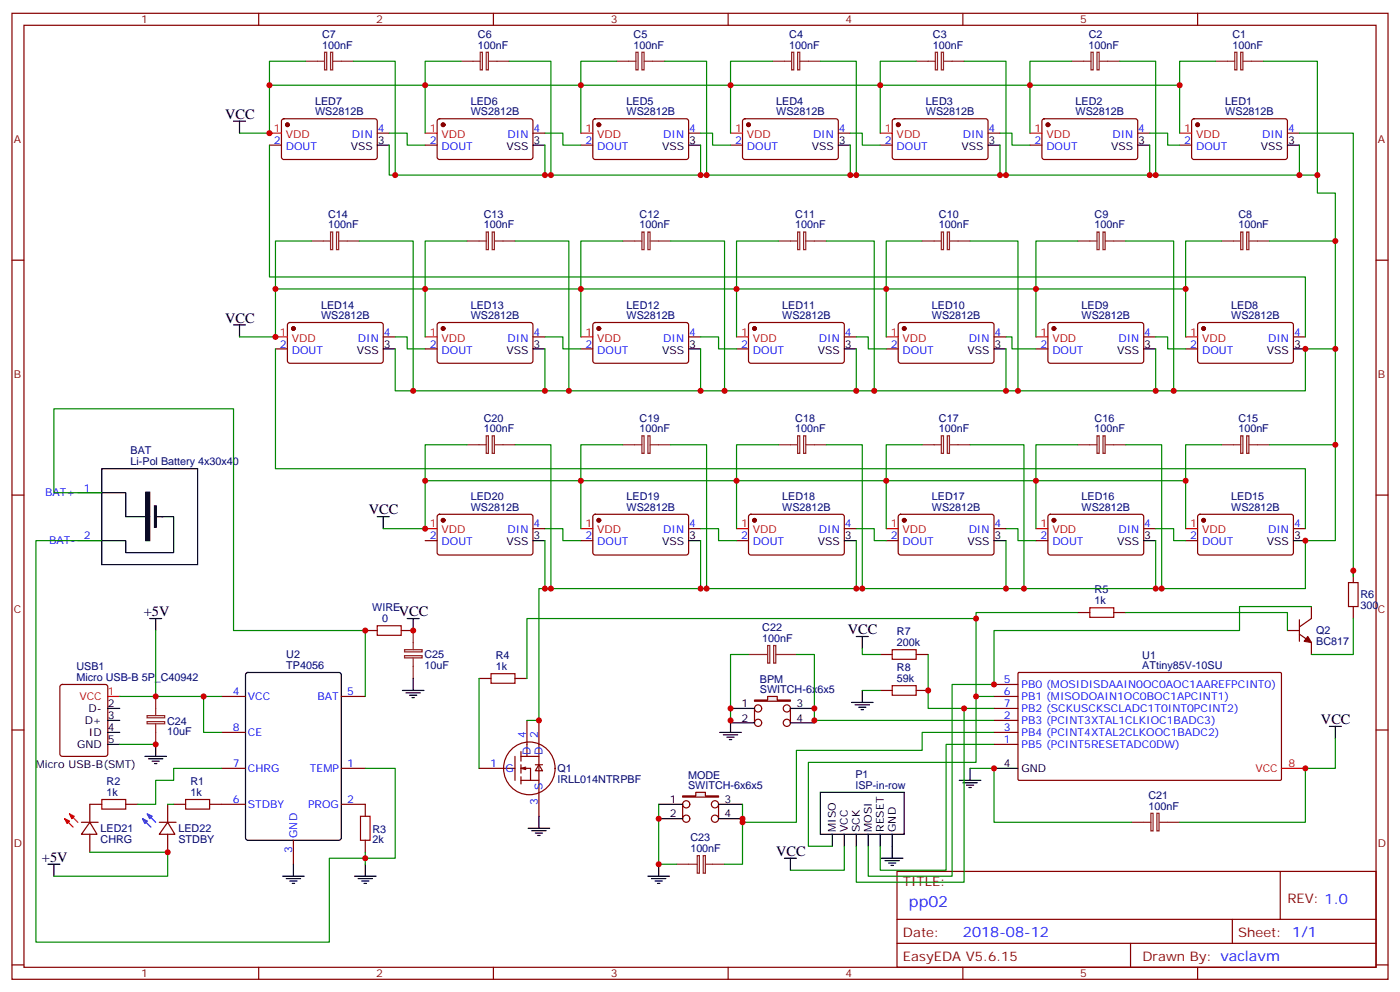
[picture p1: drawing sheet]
<svg xmlns="http://www.w3.org/2000/svg" width="412mm" height="292mm" viewBox="0 0 412 292" stroke-linecap="round" stroke-linejoin="round" font-family="sans-serif">
<g fill="none" stroke="#870000" stroke-width=".35">
<path d="M3.5 3.9h405.4v284.4h-405.4zM7.1 7.4h398.2v277.3h-398.2zM76.2 3.9v3.5M145.3 3.9v3.5M214.5 3.9v3.5M283.6 3.9v3.5M352.8 3.9v3.5M83.1 35.2l.5-.2h27.1l.4 .7v10.8l-.7 .5-27.1-.1-.4-.7v-10.5zM111.1 39.2h3.6M129 35.2l.5-.2h27.1l.4 .7-.1 10.8-.6 .5-27.1-.1-.4-.7v-10.5zM157 39.2h3.5M174.9 35.2l.4-.2h27.1l.4 .7v10.8l-.7 .5-27-.1-.5-.7v-10.5z"/>
<path d="M202.8 39.2h3.6M219 35.2l.4-.2h27.1l.4 .7v10.8l-.7 .5-27-.1-.5-.7v-10.5zM246.9 39.2h3.6M263.1 35.2l.4-.2h27.1l.4 .7v10.8l-.7 .5-27-.1-.5-.7v-10.5zM291 39.2h3.6M307.2 35.2l.4-.2h27.1l.4 .7v10.8l-.7 .5-27.1-.1-.4-.7v-10.5zM335.1 39.2h3.6M351.2 35.2l.5-.2h27.1l.4 .7v10.8l-.7 .5-27.1-.1-.4-.7v-10.5zM379.2 39.2h3.6M79.4 42.7h3.5M125.2 42.7h3.6M171.1 42.7h3.5"/>
<path d="M215.2 42.7h3.5M259.3 42.7h3.5M303.4 42.7h3.5M347.5 42.7h3.5M3.5 76.6h3.6M405.3 76.6h3.6M84.9 95.1l.5-.2 27.1 .1 .4 .6-.1 10.9-.6 .4h-27.1l-.4-.7v-10.6zM112.9 99.2h3.5M129 95.1l.5-.2 27.1 .1 .4 .6-.1 10.9-.6 .4h-27.1l-.4-.7v-10.6zM157 99.2h3.5M174.9 95.1l.4-.2 27.1 .1 .4 .6v10.9l-.7 .4h-27l-.5-.7v-10.6zM202.8 99.2h3.6"/>
<path d="M220.7 95.1l.5-.2 27.1 .1 .4 .6-.1 10.9-.6 .4h-27.1l-.4-.7v-10.6zM248.7 99.2h3.5M264.8 95.1l.5-.2 27.1 .1 .4 .6-.1 10.9-.6 .4h-27.1l-.4-.7v-10.6zM292.8 99.2h3.5M308.9 95.1l.5-.2 27.1 .1 .4 .6-.1 10.9-.6 .4h-27.1l-.4-.7v-10.6zM336.9 99.2h3.5M353 95.1l.5-.2 27.1 .1 .4 .6-.1 10.9-.6 .4h-27.1l-.4-.7v-10.6zM381 99.2h3.5M81.1 102.7h3.6M125.2 102.7h3.6M171.1 102.7h3.5M217 102.7h3.5"/>
<path d="M261.1 102.7h3.5M305.2 102.7h3.5M349.2 102.7h3.6M3.5 145.7h3.6M125.2 159.1h3.6M129 151.6l.5-.2h27.1l.4 .7-.1 10.8-.6 .5-27.1-.1-.4-.6v-10.6zM157 155.6h3.5M171.1 159.1h3.5M174.9 151.6l.4-.2h27.1l.4 .7v10.8l-.7 .5-27-.1-.5-.6v-10.6zM202.8 155.6h3.6M217 159.1h3.5M220.7 151.6l.5-.2h27.1l.4 .7-.1 10.8-.6 .5-27.1-.1-.4-.6v-10.6z"/>
<path d="M248.7 155.6h3.5M261.1 159.1h3.5M264.8 151.6l.5-.2h27.1l.4 .7-.1 10.8-.6 .5-27.1-.1-.4-.6v-10.6zM292.8 155.6h3.5M305.2 159.1h3.5M308.9 151.6l.5-.2h27.1l.4 .7-.1 10.8-.6 .5-27.1-.1-.4-.6v-10.6zM336.9 155.6h3.5M349.2 159.1h3.6M353 151.6l.5-.2h27.1l.4 .7-.1 10.8-.6 .5-27.1-.1-.4-.6v-10.6zM381 155.6h3.5M405.3 145.7h3.6M299.9 198.1l.3-.2 77.1 .1 .2 .3-.1 31.2-.3 .2-77.1-.1-.1-.3z"/>
<path d="M3.5 214.9h3.6M292.8 219.1h7.1M292.8 212.1h7.1M292.8 215.6h7.1M292.8 201.5h7.1M292.8 205h7.1M292.8 208.5h7.1M405.3 214.9h3.6M201.1 236.7v4.3M211.7 236.7v4.3M264.2 256.5h141.1v28.2h-141.1zM377.1 256.5v14.1"/>
<path d="M264.2 270.6h141.1M264.2 277.7h141.1M333 277.7v7M363 270.6v7.1M3.5 284h3.6M76.2 284.7v3.6M145.3 284.7v3.6M214.5 284.7v3.6M283.6 284.7v3.6M352.8 284.7v3.6M405.3 284h3.6"/>
</g>
<g fill="none" stroke="#000" stroke-width=".35">
<path d="M111.1 42.7h3.6M157 42.7h3.5M202.8 42.7h3.6M246.9 42.7h3.6M291 42.7h3.6M335.1 42.7h3.6M379.2 42.7h3.6M112.9 102.7h3.5M157 102.7h3.5M202.8 102.7h3.6M248.7 102.7h3.5M292.8 102.7h3.5"/>
<path d="M336.9 102.7h3.5M381 102.7h3.5M157 159.1h3.5M202.8 159.1h3.6M248.7 159.1h3.5M292.8 159.1h3.5M336.9 159.1h3.5M381 159.1h3.5M292.8 226.2h7.1"/>
</g>
<g fill="none" stroke="#f00" stroke-width=".35">
<path d="M79.4 39.2h3.5M125.2 39.2h3.6M171.1 39.2h3.5M215.2 39.2h3.5M259.3 39.2h3.5M303.4 39.2h3.5M347.5 39.2h3.5M81.1 99.2h3.6M125.2 99.2h3.6M171.1 99.2h3.5M217 99.2h3.5M261.1 99.2h3.5"/>
<path d="M305.2 99.2h3.5M349.2 99.2h3.6M125.2 155.6h3.6M171.1 155.6h3.5M217 155.6h3.5M261.1 155.6h3.5M305.2 155.6h3.5M349.2 155.6h3.6M377.5 226.2h7"/>
</g>
<g fill="#870000" stroke="#870000" stroke-width=".35">
<circle cx="352.8" cy="36.7" r=".53"/>
<circle cx="308.7" cy="36.7" r=".53"/>
<circle cx="264.6" cy="36.7" r=".53"/>
<circle cx="220.5" cy="36.7" r=".53"/>
<circle cx="176.4" cy="36.7" r=".53"/>
<circle cx="130.5" cy="36.7" r=".53"/>
<circle cx="84.7" cy="36.7" r=".53"/>
<circle cx="354.5" cy="96.7" r=".53"/>
<circle cx="310.4" cy="96.7" r=".53"/>
<circle cx="266.3" cy="96.7" r=".53"/>
<circle cx="222.2" cy="96.7" r=".53"/>
<circle cx="176.4" cy="96.7" r=".53"/>
<circle cx="130.5" cy="96.7" r=".53"/>
<circle cx="86.4" cy="96.7" r=".53"/>
<circle cx="354.5" cy="153.1" r=".53"/>
<circle cx="310.4" cy="153.1" r=".53"/>
<circle cx="266.3" cy="153.1" r=".53"/>
<circle cx="222.2" cy="153.1" r=".53"/>
<circle cx="176.4" cy="153.1" r=".53"/>
<circle cx="130.5" cy="153.1" r=".53"/>
</g>
<g fill="none" stroke="#8c2424" stroke-width=".35">
<path d="M90 18h5.6M95.6 15.4h.6v5.2h-.6zM97.4 15.4h.6v5.2h-.6zM98.1 18h6M135.8 18h5.7M141.5 15.4h.6v5.2h-.6zM143.2 15.4h.7v5.2h-.7zM143.9 18h6M181.7 18h5.6M187.3 15.4h.7v5.2h-.7zM189.1 15.4h.6v5.2h-.6zM189.8 18h6"/>
<path d="M227.5 18h5.7M233.2 15.4h.6v5.2h-.6zM234.9 15.4h.7v5.2h-.7zM235.7 18h6M269.9 18h5.6M275.5 15.4h.7v5.2h-.7zM277.3 15.4h.6v5.2h-.6zM278 18h6M315.7 18h5.7M321.4 15.4h.6v5.2h-.6zM323.1 15.4h.7v5.2h-.7zM323.8 18h6"/>
<path d="M358.1 18h5.6M363.7 15.4h.6v5.2h-.6zM365.5 15.4h.6v5.2h-.6zM366.2 18h6M91.7 70.9h5.7M97.4 68.3h.6v5.2h-.6zM99.1 68.3h.7v5.2h-.7zM99.8 70.9h6M137.6 70.9h5.6M143.2 68.3h.7v5.2h-.7zM145 68.3h.6v5.2h-.6zM145.7 70.9h6"/>
<path d="M183.4 70.9h5.7M189.1 68.3h.6v5.2h-.6zM190.9 68.3h.6v5.2h-.6zM191.6 70.9h6M229.3 70.9h5.6M234.9 68.3h.7v5.2h-.7zM236.7 68.3h.6v5.2h-.6zM237.4 70.9h6M271.6 70.9h5.7M277.3 68.3h.6v5.2h-.6zM279 68.3h.7v5.2h-.7zM279.8 70.9h6"/>
<path d="M317.5 70.9h5.6M323.1 68.3h.7v5.2h-.7zM324.9 68.3h.6v5.2h-.6zM325.6 70.9h6M359.8 70.9h5.7M365.5 68.3h.6v5.2h-.6zM367.2 68.3h.7v5.2h-.7zM367.9 70.9h6M137.6 130.9h5.6M143.2 128.3h.7v5.2h-.7zM145 128.3h.6v5.2h-.6zM145.7 130.9h6"/>
<path d="M183.4 130.9h5.7M189.1 128.3h.6v5.2h-.6zM190.9 128.3h.6v5.2h-.6zM191.6 130.9h6M229.3 130.9h5.6M234.9 128.3h.7v5.2h-.7zM236.7 128.3h.6v5.2h-.6zM237.4 130.9h6M271.6 130.9h5.7M277.3 128.3h.6v5.2h-.6zM279 128.3h.7v5.2h-.7zM279.8 130.9h6"/>
<path d="M317.5 130.9h5.6M323.1 128.3h.7v5.2h-.7zM324.9 128.3h.6v5.2h-.6zM325.6 130.9h6M359.8 130.9h5.7M365.5 128.3h.6v5.2h-.6zM367.2 128.3h.7v5.2h-.7zM367.9 130.9h6M339 239.4h.7v5.2h-.7zM340.8 239.4h.6v5.2h-.6zM333.4 242h5.6M341.5 242h6"/>
</g>
<path d="M201.1 234.3h3.9v-1.1h2.8v1.1h3.9v.3h-10.6z" fill="#f0f0f0" stroke="#870000" stroke-width=".35"/>
<g fill="none" stroke="#870000" stroke-width=".35">
<path d="M222.2 208.5v4.3M232.8 208.5v4.3"/>
<circle cx="202.1" cy="236.7" r="1.06"/>
<circle cx="210.6" cy="236.7" r="1.06"/>
<circle cx="202.1" cy="241" r="1.06"/>
<circle cx="210.6" cy="241" r="1.06"/>
</g>
<path d="M194 236.7h7.1M211.7 236.7h7M194 241h7.1M211.7 241h7" fill="none" stroke="#000" stroke-width=".35"/>
<path d="M222.2 206.1h3.9v-1.1h2.9v1.1h3.8v.3h-10.6z" fill="#f0f0f0" stroke="#870000" stroke-width=".35"/>
<g fill="none" stroke="#870000" stroke-width=".35">
<path d="M22.9 145h7.1M22.9 159.1h7.1M386.3 178.5v3.6l-3.5 2.4M398.6 168v3.5M398.6 178.5v3.6M107.6 185.6h3.5M118.2 185.6h3.5M141.1 199.7h3.5M151.7 199.7h3.5M259.3 192.7h3.5M269.9 192.7h3.5M317.5 180.3h3.5"/>
<path d="M328.1 180.3h3.5M379.2 185.6h3.6M382.8 186.7l3.5 2.4v3.6M382.8 182.4v6.4M17.9 201.7l.4-.2h12.7l.7 .4v20l-.4 .7h-13l-.6-.4-.1-20zM65.3 205h7M65.3 215.6h7M100.5 205h7.1M155.2 212.1v10.5M158.7 212.1v28.2M259.3 203.2h3.5M269.9 203.2h3.5"/>
<path d="M30 236.7h-3.5v5.3M37 236.7h3.6M49.4 236.7v5.3M51.2 236.7h3.5M61.7 236.7h10.6M65.3 226.2h7M100.5 226.2h7.1M100.5 236.7h7.1v3.6M141.1 226.2h7.1M148.5 226.2h3.2M151 220.3a7.6 7.6 0 0 1 10.4 .6 7.6 7.6 0 0 1 0 10.5 7.6 7.6 0 0 1-10.4 .6 7.9 7.9 0 0 1 0-11.7zM151.7 222.6v7.1"/>
<path d="M153.5 221.2v2.8M153.5 225.1v2.5M153.5 228.6v2.2M153.5 222.6h5.2M153.5 229.7h5.2M154.9 226.5l-1.4-.3h2.8v3.5M154.9 225.8l-1.4 .4M157.7 225.1h2.1M158.7 225.1l1.1 1.8h-2.1zM24 242h4.9M26.5 242l2.1 3.6h-4.6zM26.5 245.6v5.3"/>
<path d="M46.9 242h5M49.4 242l2.1 3.6h-4.6zM49.4 245.6v5.3M86.4 247.3v7.1M107.6 247.3v3.6"/>
<circle cx="223.3" cy="212.8" r="1.06"/>
<circle cx="223.3" cy="208.5" r="1.06"/>
<circle cx="231.8" cy="208.5" r="1.06"/>
<circle cx="231.8" cy="212.8" r="1.06"/>
</g>
<g fill="none" stroke="#000" stroke-width=".35">
<path d="M68.8 35.7h3.5M70.6 35.7v3.5M68.8 95.6h3.5M70.6 95.6v3.6M30 138h28.2v28.2h-28.2zM30 145h7v7.1h7.1M45.8 152.1h2.2M47.6 152.1h3.6v10.6h-14.2v-3.6h-7M111.1 152.1h3.6M112.9 152.1v3.5M44.1 182.1h3.5M45.9 182.1v3.5"/>
<path d="M72.6 198.2l.4-.3h26.8l.7 .5v48.2l-.4 .7h-27.1l-.6-.4-.1-48.3zM119.9 182.1h3.6M121.7 182.1v3.5M121.7 199.7v3.5M252.2 187.4h3.6M254 187.4v3.5M31.7 208.5h3.6M31.7 212.1h3.6M31.7 215.6h3.6M31.7 219.1h3.6M45.9 219.1v3.5M118.5 203.2h6.4"/>
<path d="M119.6 203.9h4.2M120.6 204.6h2.2M121.4 205.4h.7M212 215.6h6.4M213.1 216.3h4.2M214.1 217h2.2M214.8 217.7h.7M215.2 208.5h7M215.2 212.8h7M215.2 212.1v3.5M232.8 208.5h7.1M232.8 212.8h7.1"/>
<path d="M250.8 206.8h6.4M251.9 207.5h4.2M252.9 208.2h2.2M253.6 208.9h.8M254 203.2v3.6M391.6 213.8h3.5M393.3 213.8v3.5M42.7 222.6h6.3M43.7 223.3h4.3M44.8 224h2.1M45.5 224.8h.7M241.7 233.2h24.6v12.4h-24.6z"/>
<path d="M282.6 229.7h6.3M283.6 230.4h4.3M284.7 231.1h2.1M285.4 231.8h.7M285.8 226.2v3.5M14.1 254.4h3.5M15.9 254.4v3.5M83.3 257.9h6.3M84.3 258.6h4.2M85.4 259.3h2.1M86.4 254.4v3.5M104.4 257.9h6.4"/>
<path d="M105.5 258.6h4.2M106.5 259.3h2.2M107.6 254.4v3.5M155.6 243.8h6.3M156.6 244.5h4.3M157.7 245.2h2.1M158.4 245.9h.7M158.7 240.3v3.5M190.9 257.9h6.3M191.9 258.6h4.2M193 259.3h2.1M194 254.4v3.5"/>
<path d="M231.1 252.6h3.5M232.8 252.6v3.6M245.2 245.6v3.5M248.7 245.6v3.5M252.2 245.6v3.5M255.8 245.6v3.5M259.3 245.6v3.5M259.6 252.6h6.4M260.7 253.3h4.2M261.8 254h2.1M262.5 254.7h.7M262.8 245.6v7"/>
<path d="M86.1 260h.7M107.2 260h.7M193.7 260h.7"/>
</g>
<g fill="none" stroke="#8c2424" stroke-width=".35">
<path d="M119.2 193h5.2v.6h-5.2zM119.2 191.2h5.2v.7h-5.2zM121.7 185.6v5.6M121.7 193.7v6M220.5 192.7h5.6M226.1 190h.7v5.2h-.7zM227.9 190h.6v5.2h-.6zM228.6 192.7h6M43.3 212.4h5.2v.6h-5.2zM43.3 210.6h5.2v.7h-5.2zM45.9 205v5.6M45.9 213.1v6"/>
<path d="M199.3 254.4h6M205.4 251.8h.6v5.2h-.6zM207.2 251.8h.6v5.2h-.6zM207.8 254.4h5.6"/>
</g>
<path d="M31.7 205h3.6M20.5 239.6l1.4 .7-.7 .7zM20.5 239.6l2.4 2.4M19 241l1.5 .7-.7 .7zM19 241l2.5 2.5" fill="none" stroke="#f00" stroke-width=".35"/>
<path d="M43.4 239.6l1.4 .7-.7 .7zM43.4 239.6l2.5 2.4M42 241l1.4 .7-.7 .7zM42 241l2.4 2.5" fill="none" stroke="#00f" stroke-width=".35"/>
<path d="M321 178.9h7.1v2.8h-7.1zM397.2 171.5h2.8v7h-2.8zM111.1 184.2h7.1v2.8h-7.1zM144.6 198.3h7.1v2.8h-7.1zM262.8 191.2h7.1v2.9h-7.1zM262.8 201.8h7.1v2.8h-7.1zM30 235.3h7v2.9h-7zM54.7 235.3h7v2.9h-7zM106.2 240.3h2.8v7h-2.8z" fill="none" stroke="#a10000" stroke-width=".35"/>
<path d="M42.9 144.9h1.2v14.2h-1.2zM45.5 148.9h.5v6.3h-.5z" fill="#000" stroke="#000" stroke-width=".35"/>
<path d="M385.2 187.4l1.1 1.7-2.1-.3z" fill="#870000" stroke="#870000" stroke-width=".35"/>
<g fill="none" stroke="#008700" stroke-width=".35">
<path d="M90 18h-10.6v7.1M104.1 18h12.3v33.5M135.8 18h-10.6v7.1h-45.8v14.1h-8.8M149.9 18h12.4v33.5M181.7 18h-10.6v7.1h-45.9v14.1M195.8 18h12.3v33.5M227.5 18h-12.3v7.1h-44.1v14.1M241.7 18h10.5v33.5M269.9 18h-10.6v7.1h-44.1v14.1M284 18h12.3v33.5M315.7 18h-12.3v7.1h-44.1v14.1M329.8 18h10.6v33.5"/>
<path d="M358.1 18h-10.6v7.1M372.2 18h15.9v33.5h-5.3M114.7 39.2h5.2v3.5h5.3M160.5 39.2h5.3v3.5h5.3M206.4 39.2h3.5v3.5h5.3M250.5 39.2h3.5v3.5h5.3M294.6 39.2h3.5v3.5h5.3M303.4 39.2v-14.1h44.1v14.1M338.7 39.2h5.3v3.5h3.5M382.8 39.2h15.8v130.5M79.4 42.7v38.8h305.1v17.7M114.7 42.7v8.8h45.8"/>
<path d="M160.5 42.7v8.8h45.9M206.4 42.7v8.8h44.1M250.5 42.7v8.8h44.1M294.6 42.7v8.8h44.1M338.7 42.7v8.8h44.1v-8.8M388.1 51.5v5.3h5.2v14.1M91.7 70.9h-10.6v14.2M105.8 70.9h15.9v44.1M137.6 70.9h-12.4v14.2h-44.1v14.1h-10.5M151.7 70.9h15.9v44.1M183.4 70.9h-12.3v14.2h-45.9v14.1M197.6 70.9h15.8v44.1"/>
<path d="M229.3 70.9h-12.3v14.2h-45.9v14.1M243.4 70.9h14.1v44.1M271.6 70.9h-10.5v14.2h-44.1v14.1M285.8 70.9h14.1v44.1M317.5 70.9h-12.3v14.2h-44.1v14.1M331.6 70.9h14.1v44.1M359.8 70.9h-10.6v14.2M373.9 70.9h19.4v31.8h-8.8v12.3h-44.1M116.4 99.2h3.5v3.5h5.3M160.5 99.2h5.3v3.5h5.3M206.4 99.2h5.3v3.5h5.3M252.2 99.2h3.6v3.5h5.3"/>
<path d="M296.3 99.2h1.8v3.5h7.1M305.2 99.2v-14.1h44v14.1M340.4 99.2h3.6v3.5h5.2M81.1 102.7v35.3h303.4v17.6M116.4 102.7v12.3h44.1v-12.3M206.4 102.7v12.3h-45.9M252.2 102.7v12.3h-45.8M296.3 102.7v12.3h-44.1M340.4 102.7v12.3h-44.1M393.3 102.7v28.2M137.6 130.9h-12.4v10.6M151.7 130.9h10.6v42.3"/>
<path d="M183.4 130.9h-12.3v10.6h-45.9v14.1h-12.3M197.6 130.9h10.5v42.3M229.3 130.9h-12.3v10.6h-45.9v14.1M243.4 130.9h10.6v42.3M271.6 130.9h-10.5v10.6h-44.1v14.1M285.8 130.9h15.8v42.3M317.5 130.9h-12.3v10.6h-44.1v14.1M331.6 130.9h10.6v42.3M359.8 130.9h-10.6v10.6M373.9 130.9h19.4v28.2h-8.8v14.1h-44.1M30 159.1h-19.4v118.2h86.4v-24.7h19.4v-26.4h-8.8M30 145h-14.1v-24.7h52.9v65.3h38.8v19.4"/>
<path d="M160.5 159.1v14.1h45.9v-14.1M160.5 155.6h5.3v3.5h5.3M206.4 155.6h5.3v3.5h5.3M252.2 159.1v14.1h-45.8M252.2 155.6h5.3v3.5h3.6M296.3 159.1v14.1h-44.1M296.3 155.6h3.6v3.5h5.3M305.2 155.6v-14.1h44v14.1M340.4 159.1v14.1h-44.1M340.4 155.6h5.3v3.5h3.5M160.5 173.2h-1.8v38.9h-3.5M386.3 178.5h-21.2v7.1h-72.3v15.9h-12.3v56.4h-24.7v-8.8"/>
<path d="M45.9 185.6v19.4M141.1 199.7v26.5M155.2 199.7v-17.6h132.3v22.9h5.3M220.5 192.7h-5.3v20.1M234.6 192.7h5.3v19.4M254 190.9v1.8h5.3M273.4 192.7v15.8h19.4M317.5 180.3h-30v1.8M331.6 180.3h47.6v5.3M398.6 182.1v10.6h-12.3M35.3 205h30M35.3 219.1h10.6"/>
<path d="M60 205v10.6h5.3M254 203.2h5.3M284 208.5v51.2h-31.8v-10.6M287.5 205v19.4h-49.4v24.7h7.1M292.8 212.1h-52.9v.7M292.8 215.6h-21.2v5.3h-37v21.1h-15.9M292.8 219.1h-14.1v37.1h-19.4v-7.1M393.3 217.3v8.9h-8.8v15.8h-37M49.4 236.7h1.8M65.3 226.2h-14.1v3.5h-5.3v7h-5.3M194 236.7v17.7h5.3M218.7 236.7v17.7h-5.3"/>
<path d="M285.8 226.2h7v15.8h40.6M26.5 250.9h22.9v7h-33.5M107.6 250.9v3.5M248.7 249.1v7.1h-15.9"/>
</g>
<g fill="#c00">
<circle cx="287.5" cy="182.1" r=".88"/>
<circle cx="398.6" cy="168" r=".88"/>
<circle cx="160.5" cy="173.2" r=".88"/>
<circle cx="292.8" cy="201.5" r=".88"/>
<circle cx="287.5" cy="205" r=".88"/>
<circle cx="107.6" cy="185.6" r=".88"/>
<circle cx="273.4" cy="203.2" r=".88"/>
<circle cx="218.7" cy="241" r=".88"/>
<circle cx="215.2" cy="212.1" r=".88"/>
<circle cx="60" cy="205" r=".88"/>
<circle cx="45.9" cy="219.1" r=".88"/>
<circle cx="45.9" cy="205" r=".88"/>
<circle cx="384.5" cy="226.2" r=".88"/>
<circle cx="292.8" cy="226.2" r=".88"/>
<circle cx="79.4" cy="39.2" r=".88"/>
<circle cx="81.1" cy="99.2" r=".88"/>
<circle cx="125.2" cy="155.6" r=".88"/>
<circle cx="125.2" cy="141.5" r=".88"/>
<circle cx="349.3" cy="141.5" r=".88"/>
<circle cx="384.5" cy="159.1" r=".88"/>
<circle cx="257.5" cy="115" r=".88"/>
<circle cx="167.6" cy="115" r=".88"/>
<circle cx="81.1" cy="85.1" r=".88"/>
<circle cx="299.9" cy="115" r=".88"/>
<circle cx="345.7" cy="115" r=".88"/>
<circle cx="340.4" cy="115" r=".88"/>
<circle cx="252.2" cy="115" r=".88"/>
<circle cx="160.5" cy="115" r=".88"/>
<circle cx="206.4" cy="115" r=".88"/>
<circle cx="296.3" cy="115" r=".88"/>
<circle cx="116.4" cy="51.5" r=".88"/>
<circle cx="160.5" cy="51.5" r=".88"/>
<circle cx="206.4" cy="51.5" r=".88"/>
<circle cx="162.3" cy="51.5" r=".88"/>
<circle cx="252.2" cy="51.5" r=".88"/>
<circle cx="340.4" cy="51.5" r=".88"/>
<circle cx="382.8" cy="51.5" r=".88"/>
<circle cx="250.5" cy="51.5" r=".88"/>
<circle cx="338.7" cy="51.5" r=".88"/>
<circle cx="294.6" cy="51.5" r=".88"/>
<circle cx="296.3" cy="51.5" r=".88"/>
<circle cx="208.1" cy="51.5" r=".88"/>
<circle cx="79.4" cy="25.1" r=".88"/>
<circle cx="296.3" cy="173.2" r=".88"/>
<circle cx="206.4" cy="173.2" r=".88"/>
<circle cx="171.1" cy="85.1" r=".88"/>
<circle cx="171.1" cy="25.1" r=".88"/>
<circle cx="217" cy="85.1" r=".88"/>
<circle cx="305.2" cy="85.1" r=".88"/>
<circle cx="259.3" cy="25.1" r=".88"/>
<circle cx="303.4" cy="25.1" r=".88"/>
<circle cx="261.1" cy="85.1" r=".88"/>
<circle cx="215.2" cy="25.1" r=".88"/>
<circle cx="125.2" cy="25.1" r=".88"/>
<circle cx="125.2" cy="85.1" r=".88"/>
<circle cx="217" cy="141.5" r=".88"/>
<circle cx="171.1" cy="141.5" r=".88"/>
<circle cx="261.1" cy="141.5" r=".88"/>
<circle cx="305.2" cy="141.5" r=".88"/>
<circle cx="252.2" cy="173.2" r=".88"/>
<circle cx="340.4" cy="173.2" r=".88"/>
<circle cx="347.5" cy="25.1" r=".88"/>
<circle cx="384.5" cy="102.7" r=".88"/>
<circle cx="349.3" cy="85.1" r=".88"/>
<circle cx="121.7" cy="115" r=".88"/>
<circle cx="213.4" cy="115" r=".88"/>
<circle cx="342.2" cy="173.2" r=".88"/>
<circle cx="301.6" cy="173.2" r=".88"/>
<circle cx="254" cy="173.2" r=".88"/>
<circle cx="208.1" cy="173.2" r=".88"/>
<circle cx="162.3" cy="173.2" r=".88"/>
<circle cx="49.4" cy="250.9" r=".88"/>
<circle cx="107.6" cy="252.6" r=".88"/>
<circle cx="194" cy="254.4" r=".88"/>
<circle cx="239.9" cy="212.1" r=".88"/>
<circle cx="215.2" cy="208.5" r=".88"/>
<circle cx="239.9" cy="208.5" r=".88"/>
<circle cx="194" cy="241" r=".88"/>
<circle cx="218.7" cy="242" r=".88"/>
<circle cx="284" cy="208.5" r=".88"/>
<circle cx="388.1" cy="51.5" r=".88"/>
<circle cx="393.3" cy="70.9" r=".88"/>
<circle cx="393.3" cy="130.9" r=".88"/>
<circle cx="393.3" cy="102.7" r=".88"/>
<circle cx="158.8" cy="212.1" r=".88"/>
<circle cx="121.7" cy="185.6" r=".88"/>
</g>
<text font-size="4.6" fill="#00f" x="267.8" y="267.1">pp02</text>
<g font-size="4.2">
<text x="66.3" y="35">VCC</text>
<text x="66.3" y="94.9">VCC</text>
<text x="108.7" y="151.4">VCC</text>
<text x="42.3" y="181.4">+5V</text>
<text x="117.5" y="181.4">VCC</text>
<text x="249.8" y="186.7">VCC</text>
<text x="389.1" y="213.1">VCC</text>
<text x="228.6" y="251.9">VCC</text>
<text x="12.3" y="253.7">+5V</text>
</g>
<text font-size="4.2" fill="#00f" x="283.6" y="275.9">2018-08-12</text>
<g font-size="3.9" fill="#800">
<text x="266" y="260.7">TITLE:</text>
<text x="379.2" y="265.7">REV: 1.0</text>
<text x="266" y="275.9">Date:</text>
<text x="364.8" y="275.9">Sheet: 1/1</text>
<text x="266" y="283">EasyEDA V5.6.15</text>
<text x="336.5" y="283">Drawn By: vaclavm</text>
</g>
<g font-size="3.2" fill="#800">
<text x="41.6" y="6.9">1</text>
<text x="110.8" y="6.9">2</text>
<text x="179.9" y="6.9">3</text>
<text x="249.1" y="6.9">4</text>
<text x="318.2" y="6.9">5</text>
<text x="4.1" y="42">A</text>
<text x="405.9" y="42">A</text>
<text x="4.1" y="111.2">B</text>
<text x="405.9" y="111.2">B</text>
<text x="4.1" y="180.3">C</text>
<text x="405.9" y="180.3">C</text>
<text x="4.1" y="249.4">D</text>
<text x="405.9" y="249.4">D</text>
<text x="41.6" y="287.7">1</text>
<text x="110.8" y="287.7">2</text>
<text x="179.9" y="287.7">3</text>
<text x="249.1" y="287.7">4</text>
<text x="318.2" y="287.7">5</text>
</g>
<g font-size="3.2" fill="#000080">
<text x="94.9" y="11.3">C7</text>
<text x="140.8" y="11.3">C6</text>
<text x="186.6" y="11.3">C5</text>
<text x="232.5" y="11.3">C4</text>
<text x="274.8" y="11.3">C3</text>
<text x="320.7" y="11.3">C2</text>
<text x="363" y="11.3">C1</text>
<text x="94.9" y="14.3">100nF</text>
<text x="140.8" y="14.3">100nF</text>
<text x="186.6" y="14.3">100nF</text>
<text x="232.5" y="14.3">100nF</text>
<text x="274.8" y="14.3">100nF</text>
<text x="320.7" y="14.3">100nF</text>
<text x="363" y="14.3">100nF</text>
<text x="92.8" y="33.9">WS2812B</text>
<text x="92.8" y="30.9">LED7</text>
<text x="138.7" y="33.9">WS2812B</text>
<text x="138.7" y="30.9">LED6</text>
<text x="184.5" y="33.9">WS2812B</text>
<text x="184.5" y="30.9">LED5</text>
<text x="228.6" y="33.9">WS2812B</text>
<text x="228.6" y="30.9">LED4</text>
<text x="272.7" y="33.9">WS2812B</text>
<text x="272.7" y="30.9">LED3</text>
<text x="316.8" y="33.9">WS2812B</text>
<text x="316.8" y="30.9">LED2</text>
<text x="360.9" y="33.9">WS2812B</text>
<text x="360.9" y="30.9">LED1</text>
<text x="96.7" y="64.2">C14</text>
<text x="142.5" y="64.2">C13</text>
<text x="188.4" y="64.2">C12</text>
<text x="234.3" y="64.2">C11</text>
<text x="276.6" y="64.2">C10</text>
<text x="322.5" y="64.2">C9</text>
<text x="364.8" y="64.2">C8</text>
<text x="96.7" y="67.2">100nF</text>
<text x="142.5" y="67.2">100nF</text>
<text x="188.4" y="67.2">100nF</text>
<text x="234.3" y="67.2">100nF</text>
<text x="276.6" y="67.2">100nF</text>
<text x="322.4" y="67.2">100nF</text>
<text x="364.8" y="67.2">100nF</text>
<text x="94.6" y="93.9">WS2812B</text>
<text x="94.6" y="90.8">LED14</text>
<text x="138.7" y="93.9">WS2812B</text>
<text x="138.7" y="90.8">LED13</text>
<text x="184.5" y="93.9">WS2812B</text>
<text x="184.5" y="90.8">LED12</text>
<text x="230.4" y="93.9">WS2812B</text>
<text x="230.4" y="90.8">LED11</text>
<text x="274.5" y="93.9">WS2812B</text>
<text x="274.5" y="90.8">LED10</text>
<text x="318.6" y="93.9">WS2812B</text>
<text x="318.6" y="90.8">LED9</text>
<text x="362.7" y="93.9">WS2812B</text>
<text x="362.7" y="90.8">LED8</text>
<text x="142.5" y="124.2">C20</text>
<text x="188.4" y="124.2">C19</text>
<text x="234.3" y="124.2">C18</text>
<text x="276.6" y="124.2">C17</text>
<text x="322.5" y="124.2">C16</text>
<text x="364.8" y="124.2">C15</text>
<text x="142.5" y="127.2">100nF</text>
<text x="188.4" y="127.2">100nF</text>
<text x="234.3" y="127.2">100nF</text>
<text x="276.6" y="127.2">100nF</text>
<text x="322.4" y="127.2">100nF</text>
<text x="364.8" y="127.2">100nF</text>
<text x="38.4" y="136.9">Li-Pol Battery 4x30x40</text>
<text x="38.4" y="133.7">BAT</text>
<text x="138.7" y="147.3">LED20</text>
<text x="184.5" y="147.3">LED19</text>
<text x="230.4" y="147.3">LED18</text>
<text x="274.5" y="147.3">LED17</text>
<text x="318.6" y="147.3">LED16</text>
<text x="362.7" y="147.3">LED15</text>
<text x="138.7" y="150.3">WS2812B</text>
<text x="184.5" y="150.3">WS2812B</text>
<text x="230.4" y="150.3">WS2812B</text>
<text x="274.5" y="150.3">WS2812B</text>
<text x="318.6" y="150.3">WS2812B</text>
<text x="362.7" y="150.3">WS2812B</text>
<text x="109.6" y="179.9">WIRE</text>
<text x="322.4" y="177.8">1k</text>
<text x="322.4" y="174.6">R5</text>
<text x="400.8" y="179.4">300</text>
<text x="400.8" y="176.2">R6</text>
<text x="112.5" y="183.1">0</text>
<text x="224.5" y="185.8">C22</text>
<text x="224.5" y="188.9">100nF</text>
<text x="264.2" y="190.2">200k</text>
<text x="264.2" y="187">R7</text>
<text x="387.7" y="190">BC817</text>
<text x="387.7" y="186.7">Q2</text>
<text x="22.5" y="197.2">USB1</text>
<text x="84.3" y="196.9">TP4056</text>
<text x="84.3" y="193.7">U2</text>
<text x="125.1" y="197">10uF</text>
<text x="125.1" y="193.8">C25</text>
<text x="146" y="197.2">1k</text>
<text x="146" y="194">R4</text>
<text x="264.2" y="197.5">R8</text>
<text x="336.5" y="196.9">ATtiny85V-10SU</text>
<text x="336.5" y="193.9">U1</text>
<text x="22.5" y="200.4">Micro USB-B 5P_C40942</text>
<text x="223.8" y="203.9">SWITCH-6x6x5</text>
<text x="223.9" y="200.9">BPM</text>
<text x="264.2" y="200.8">59k</text>
<text x="49.2" y="213.3">C24</text>
<text x="49.2" y="216.4">10uF</text>
<text x="164.2" y="227.3">Q1</text>
<text x="31.4" y="231.1">R2</text>
<text x="56.1" y="231.1">R1</text>
<text x="164.2" y="230.5">IRLL014NTRPBF</text>
<text x="202.7" y="232.2">SWITCH-6x6x5</text>
<text x="202.7" y="229.2">MODE</text>
<text x="252" y="232.2">ISP-in-row</text>
<text x="252" y="228.9">P1</text>
<text x="31.4" y="234.3">1k</text>
<text x="56.1" y="234.3">1k</text>
<text x="338.3" y="238.3">100nF</text>
<text x="338.3" y="235.3">C21</text>
<text x="29.6" y="244.9">LED21</text>
<text x="52.6" y="244.9">LED22</text>
<text x="109.7" y="245.1">R3</text>
<text x="29.6" y="248.1">CHRG</text>
<text x="52.6" y="248.1">STDBY</text>
<text x="109.7" y="248.1">2k</text>
<text x="203.4" y="250.8">100nF</text>
<text x="203.4" y="247.6">C23</text>
</g>
<g font-size="3.2" fill="#f00">
<text x="80.7" y="38.8">1</text>
<text x="84.2" y="40.6">VDD</text>
<text x="126.6" y="38.8">1</text>
<text x="130.1" y="40.6">VDD</text>
<text x="172.4" y="38.8">1</text>
<text x="175.9" y="40.6">VDD</text>
<text x="216.5" y="38.8">1</text>
<text x="220" y="40.6">VDD</text>
<text x="260.6" y="38.8">1</text>
<text x="264.1" y="40.6">VDD</text>
<text x="304.7" y="38.8">1</text>
<text x="308.2" y="40.6">VDD</text>
<text x="348.8" y="38.8">1</text>
<text x="352.3" y="40.6">VDD</text>
<text x="82.5" y="98.8">1</text>
<text x="86" y="100.6">VDD</text>
<text x="126.6" y="98.8">1</text>
<text x="130.1" y="100.6">VDD</text>
<text x="172.4" y="98.8">1</text>
<text x="175.9" y="100.6">VDD</text>
<text x="218.3" y="98.8">1</text>
<text x="221.8" y="100.6">VDD</text>
<text x="262.4" y="98.8">1</text>
<text x="265.9" y="100.6">VDD</text>
<text x="306.5" y="98.8">1</text>
<text x="310" y="100.6">VDD</text>
<text x="350.6" y="98.8">1</text>
<text x="354.1" y="100.6">VDD</text>
<text x="126.6" y="155.3">1</text>
<text x="172.4" y="155.3">1</text>
<text x="218.3" y="155.3">1</text>
<text x="262.4" y="155.3">1</text>
<text x="306.5" y="155.3">1</text>
<text x="350.6" y="155.3">1</text>
<text x="130.1" y="157">VDD</text>
<text x="175.9" y="157">VDD</text>
<text x="221.8" y="157">VDD</text>
<text x="265.9" y="157">VDD</text>
<text x="310" y="157">VDD</text>
<text x="354.1" y="157">VDD</text>
<text x="23.4" y="206.1">VCC</text>
<text x="31.7" y="204.6">1</text>
<text x="369.8" y="227.2">VCC</text>
<text x="379.6" y="225.8">8</text>
</g>
<g font-size="3.2" fill="#00f">
<text x="103.7" y="40.6">DIN</text>
<text x="111.3" y="38.8">4</text>
<text x="149.5" y="40.6">DIN</text>
<text x="157.2" y="38.8">4</text>
<text x="195.4" y="40.6">DIN</text>
<text x="203" y="38.8">4</text>
<text x="239.5" y="40.6">DIN</text>
<text x="247.1" y="38.8">4</text>
<text x="283.6" y="40.6">DIN</text>
<text x="291.2" y="38.8">4</text>
<text x="327.7" y="40.6">DIN</text>
<text x="335.3" y="38.8">4</text>
<text x="371.8" y="40.6">DIN</text>
<text x="379.4" y="38.8">4</text>
<text x="80.7" y="42.4">2</text>
<text x="84.2" y="44.1">DOUT</text>
<text x="126.6" y="42.4">2</text>
<text x="130.1" y="44.1">DOUT</text>
<text x="172.4" y="42.4">2</text>
<text x="175.9" y="44.1">DOUT</text>
<text x="216.5" y="42.4">2</text>
<text x="220" y="44.1">DOUT</text>
<text x="260.6" y="42.4">2</text>
<text x="264.1" y="44.1">DOUT</text>
<text x="304.7" y="42.4">2</text>
<text x="308.2" y="44.1">DOUT</text>
<text x="348.8" y="42.4">2</text>
<text x="352.3" y="44.1">DOUT</text>
<text x="105.4" y="100.6">DIN</text>
<text x="113.1" y="98.8">4</text>
<text x="149.5" y="100.6">DIN</text>
<text x="157.2" y="98.8">4</text>
<text x="195.4" y="100.6">DIN</text>
<text x="203" y="98.8">4</text>
<text x="241.3" y="100.6">DIN</text>
<text x="248.9" y="98.8">4</text>
<text x="285.3" y="100.6">DIN</text>
<text x="293" y="98.8">4</text>
<text x="329.4" y="100.6">DIN</text>
<text x="337.1" y="98.8">4</text>
<text x="373.5" y="100.6">DIN</text>
<text x="381.2" y="98.8">4</text>
<text x="82.5" y="102.3">2</text>
<text x="86" y="104.1">DOUT</text>
<text x="126.6" y="102.3">2</text>
<text x="130.1" y="104.1">DOUT</text>
<text x="172.4" y="102.3">2</text>
<text x="175.9" y="104.1">DOUT</text>
<text x="218.3" y="102.3">2</text>
<text x="221.8" y="104.1">DOUT</text>
<text x="262.4" y="102.3">2</text>
<text x="265.9" y="104.1">DOUT</text>
<text x="306.5" y="102.3">2</text>
<text x="310" y="104.1">DOUT</text>
<text x="350.6" y="102.3">2</text>
<text x="354.1" y="104.1">DOUT</text>
<text x="13.3" y="146.1">BAT+</text>
<text x="24.7" y="144.7">1</text>
<text x="157.2" y="155.3">4</text>
<text x="203" y="155.3">4</text>
<text x="248.9" y="155.3">4</text>
<text x="293" y="155.3">4</text>
<text x="337.1" y="155.3">4</text>
<text x="381.2" y="155.3">4</text>
<text x="14.5" y="160.2">BAT-</text>
<text x="24.7" y="158.8">2</text>
<text x="126.6" y="158.8">2</text>
<text x="130.1" y="160.5">DOUT</text>
<text x="149.5" y="157">DIN</text>
<text x="172.4" y="158.8">2</text>
<text x="175.9" y="160.5">DOUT</text>
<text x="195.4" y="157">DIN</text>
<text x="218.3" y="158.8">2</text>
<text x="221.8" y="160.5">DOUT</text>
<text x="241.3" y="157">DIN</text>
<text x="262.4" y="158.8">2</text>
<text x="265.9" y="160.5">DOUT</text>
<text x="285.3" y="157">DIN</text>
<text x="306.5" y="158.8">2</text>
<text x="310" y="160.5">DOUT</text>
<text x="329.4" y="157">DIN</text>
<text x="350.6" y="158.8">2</text>
<text x="354.1" y="160.5">DOUT</text>
<text x="373.5" y="157">DIN</text>
<text x="295.7" y="201.1">5</text>
<text x="300.9" y="202.5">PB0 (MOSIDISDAAIN0OC0AOC1AAREFPCINT0)</text>
<text x="68.5" y="204.6">4</text>
<text x="73" y="206.1">VCC</text>
<text x="93.5" y="206.1">BAT</text>
<text x="102.3" y="204.6">5</text>
<text x="295.7" y="204.6">6</text>
<text x="295.7" y="208.2">7</text>
<text x="300.9" y="206.1">PB1 (MISODOAIN1OC0BOC1APCINT1)</text>
<text x="300.9" y="209.6">PB2 (SCKUSCKSCLADC1T0INT0PCINT2)</text>
<text x="68.5" y="215.2">8</text>
<text x="295.7" y="211.7">2</text>
<text x="295.7" y="215.2">3</text>
<text x="300.9" y="213.1">PB3 (PCINT3XTAL1CLKIOC1BADC3)</text>
<text x="73" y="216.6">CE</text>
<text x="154.9" y="217.3" transform="rotate(-90 154.9 217.3)">4</text>
<text x="158.4" y="217.3" transform="rotate(-90 158.4 217.3)">2</text>
<text x="295.7" y="218.8">1</text>
<text x="300.9" y="220.2">PB5 (PCINT5RESETADC0DW)</text>
<text x="300.9" y="216.6">PB4 (PCINT4XTAL2CLKOOC1BADC2)</text>
<text x="68.5" y="225.8">7</text>
<text x="73" y="227.2">CHRG</text>
<text x="91.3" y="227.2">TEMP</text>
<text x="102.3" y="225.8">1</text>
<text x="144.4" y="225.8">1</text>
<text x="148.9" y="227.2">G</text>
<text x="156.3" y="222.3" transform="rotate(-90 156.3 222.3)">D</text>
<text x="159.8" y="222.3" transform="rotate(-90 159.8 222.3)">D</text>
<text x="159.8" y="232.5" transform="rotate(-90 159.8 232.5)">S</text>
<text x="68.5" y="236.4">6</text>
<text x="73" y="237.8">STDBY</text>
<text x="90.8" y="237.8">PROG</text>
<text x="102.3" y="236.4">2</text>
<text x="158.4" y="237" transform="rotate(-90 158.4 237)">3</text>
<text x="86.1" y="251.1" transform="rotate(-90 86.1 251.1)">3</text>
<text x="87.5" y="246.6" transform="rotate(-90 87.5 246.6)">GND</text>
</g>
<g font-size="3.2">
<text x="103.3" y="44.1">VSS</text>
<text x="111.3" y="42.4">3</text>
<text x="149.2" y="44.1">VSS</text>
<text x="157.2" y="42.4">3</text>
<text x="195" y="44.1">VSS</text>
<text x="203" y="42.4">3</text>
<text x="239.1" y="44.1">VSS</text>
<text x="247.1" y="42.4">3</text>
<text x="283.2" y="44.1">VSS</text>
<text x="291.2" y="42.4">3</text>
<text x="327.3" y="44.1">VSS</text>
<text x="335.3" y="42.4">3</text>
<text x="371.4" y="44.1">VSS</text>
<text x="379.4" y="42.4">3</text>
<text x="105.1" y="104.1">VSS</text>
<text x="113.1" y="102.3">3</text>
<text x="149.2" y="104.1">VSS</text>
<text x="157.2" y="102.3">3</text>
<text x="195" y="104.1">VSS</text>
<text x="203" y="102.3">3</text>
<text x="240.9" y="104.1">VSS</text>
<text x="248.9" y="102.3">3</text>
<text x="285" y="104.1">VSS</text>
<text x="293" y="102.3">3</text>
<text x="329.1" y="104.1">VSS</text>
<text x="337.1" y="102.3">3</text>
<text x="373.2" y="104.1">VSS</text>
<text x="381.2" y="102.3">3</text>
<text x="149.2" y="160.5">VSS</text>
<text x="157.2" y="158.8">3</text>
<text x="195" y="160.5">VSS</text>
<text x="203" y="158.8">3</text>
<text x="240.9" y="160.5">VSS</text>
<text x="248.9" y="158.8">3</text>
<text x="285" y="160.5">VSS</text>
<text x="293" y="158.8">3</text>
<text x="329.1" y="160.5">VSS</text>
<text x="337.1" y="158.8">3</text>
<text x="373.2" y="160.5">VSS</text>
<text x="381.2" y="158.8">3</text>
<text x="26.1" y="209.6">D-</text>
<text x="31.7" y="208.2">2</text>
<text x="218.5" y="208.2">1</text>
<text x="234.6" y="208.2">3</text>
<text x="24.9" y="213.1">D+</text>
<text x="31.7" y="211.7">3</text>
<text x="31.7" y="215.2">4</text>
<text x="218.5" y="212.4">2</text>
<text x="234.6" y="212.4">4</text>
<text x="22.7" y="220.2">GND</text>
<text x="26.2" y="216.6">ID</text>
<text x="31.7" y="218.8">5</text>
<text x="10.6" y="226">Micro USB-B(SMT)</text>
<text x="295.7" y="225.8">4</text>
<text x="300.9" y="227.2">GND</text>
<text x="197.3" y="236.4">1</text>
<text x="213.4" y="236.4">3</text>
<text x="197.3" y="240.6">2</text>
<text x="213.4" y="240.6">4</text>
<text x="246.2" y="244.9" transform="rotate(-90 246.2 244.9)">MISO</text>
<text x="249.8" y="244.9" transform="rotate(-90 249.8 244.9)">VCC</text>
<text x="253.3" y="244.9" transform="rotate(-90 253.3 244.9)">SCK</text>
<text x="256.8" y="244.9" transform="rotate(-90 256.8 244.9)">MOSI</text>
<text x="260.3" y="244.9" transform="rotate(-90 260.3 244.9)">RESET</text>
<text x="263.9" y="244.9" transform="rotate(-90 263.9 244.9)">GND</text>
</g>
</svg>
